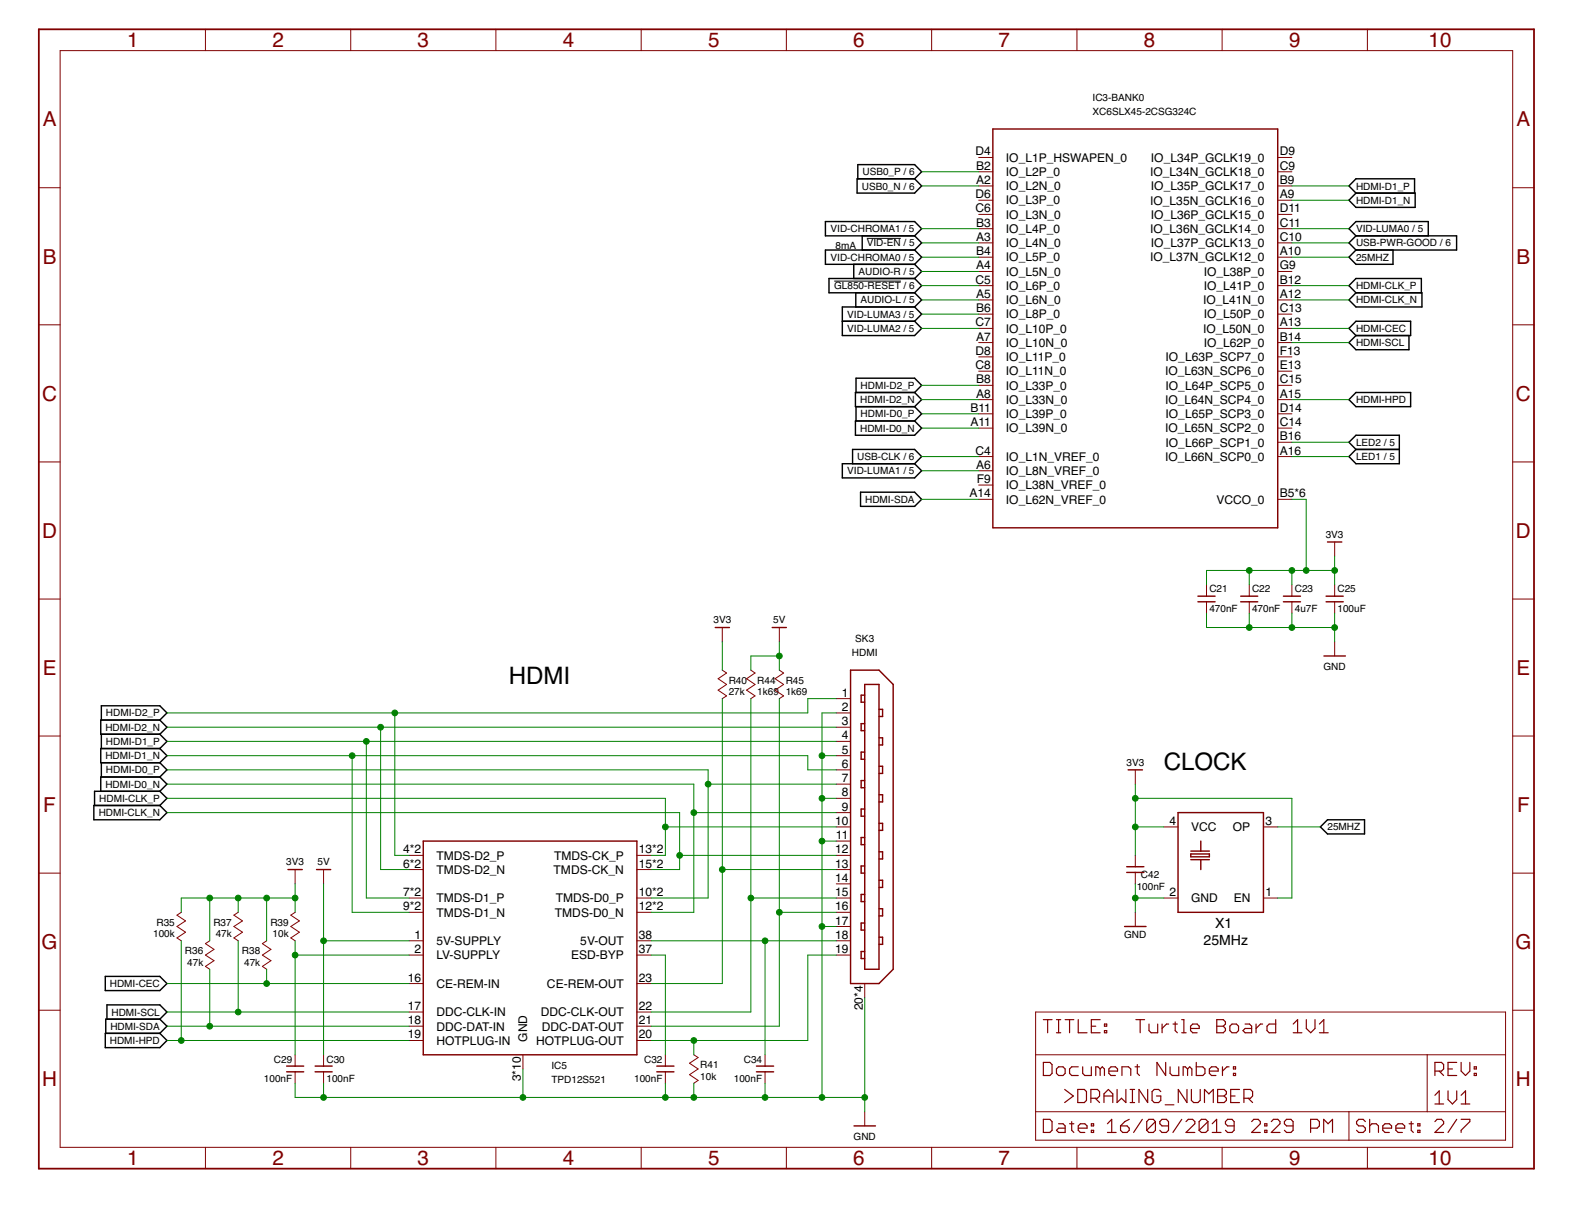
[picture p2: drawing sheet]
<svg xmlns="http://www.w3.org/2000/svg" width="279mm" height="216mm" viewBox="0 0 279 216" stroke-linecap="round" stroke-linejoin="round" font-family="sans-serif">
<g fill="none" stroke="#000" stroke-width=".25">
<path d="M146.7 39.4h15.9l1.2 1.2-1.2 1.3h-15.9zM152.3 31.8h10.3l1.2 1.2-1.2 1.3h-10.3zM152.5 31.8v-2.5h10.1l1.2 1.2-1.2 1.3M241 34.3l-1.2-1.3 1.2-1.2h10.4v2.5M241 34.3h10.5v2.6h-10.5l-1.2-1.3zM149.7 57.1h12.9M151.7 47v2.5M152.1 52v2.5M153.2 41.9v2.5M162.6 49.5h-15.3v2.5h15.3M162.6 54.5h-12.9v5.1h12.9l1.2-1.2-1.2-1.3M162.6 47l1.2 1.2-1.2 1.3"/>
<path d="M162.6 44.4h-15.9v2.6h15.9M162.6 52l1.2 1.3-1.2 1.2M162.6 44.4l1.2 1.3-1.2 1.3M162.6 54.5l1.2 1.3-1.2 1.3M162.6 41.9l1.2 1.3-1.2 1.2M162.6 49.5l1.2 1.3-1.2 1.2M241 57.1h9.7v2.5h-9.7l-1.2-1.2zM241 52l-1.2-1.2 1.2-1.3h11.6v2.5M241 52h11.7v2.5h-11.7l-1.2-1.2zM241 59.6l-1.2 1.3 1.2 1.2h9.4v-2.5M241 44.4l-1.2 1.3 1.2 1.3h6.6v-2.6M241 41.9l-1.2-1.3 1.2-1.2h12.9v2.5"/>
<path d="M241 41.9h17.9v2.5h-17.9M241 41.9l-1.2 1.3 1.2 1.2M152 74.8h10.6l1.2 1.3-1.2 1.2h-10.6zM152.1 69.7v-2.5h10.5l1.2 1.3-1.2 1.2M152.1 72.3v2.5M162.6 69.7h-10.6v2.6h10.6M162.6 69.7l1.2 1.3-1.2 1.3M162.6 72.3l1.2 1.2-1.2 1.3M239.8 78.6l1.2-1.3h7.7v5.1h-7.7l-1.2-1.3 1.2-1.2zM241 69.7h9.7v2.6h-9.7l-1.2-1.3zM241 79.9h7.7M149.7 82.4h12.9l1.2 1.3-1.2 1.2h-12.9z"/>
<path d="M151.5 82.4v-2.5h11.1l1.2 1.2-1.2 1.3M153 87.5h9.6l1.2 1.2-1.2 1.3h-9.6zM18 128v-2.6h10.4l1.3 1.3-1.3 1.3M18 130.5v2.5M18 135.5v2.6M28.4 128h-10.5v2.5h10.5M28.4 128l1.3 1.2-1.3 1.3M28.4 133h-10.5v2.5h10.5M28.4 138.1h-10.5v2.5M28.4 130.5l1.3 1.2-1.3 1.3M28.4 133l1.3 1.3-1.3 1.2M28.4 135.5l1.3 1.3-1.3 1.3"/>
<path d="M28.4 138.1l1.3 1.2-1.3 1.3M16.7 143.1h11.7l1.3 1.3-1.3 1.3h-11.7zM28.4 140.6h-11.6v2.5M28.4 140.6l1.3 1.3-1.3 1.2M235.9 145.7h6.6v2.5h-6.6l-1.2-1.3zM18.7 173.5h9.7l1.3 1.3-1.3 1.2h-9.7zM18.7 183.6h9.7l1.3 1.3-1.3 1.3h-9.7zM19 181.1v-2.5h9.4l1.3 1.2-1.3 1.3M28.4 181.1h-9.6v2.5M28.4 181.1l1.3 1.3-1.3 1.2"/>
</g>
<path d="M148.3 50h11.8M154.1 42.4h6" fill="none" stroke="#000" stroke-width=".18"/>
<path d="M6.9 5.2h265.7v202.5h-265.7z" fill="none" stroke="#800000" stroke-width=".32"/>
<g fill="none" stroke="#800000" stroke-width=".18">
<path d="M10.7 9h258.2v194.9h-258.2zM36.5 5.2v3.8M62.3 5.2v3.8M88.1 5.2v3.8M114 5.2v3.8M139.8 5.2v3.8M165.6 5.2v3.8M191.4 5.2v3.8M217.2 5.2v3.8M243 5.2v3.8M6.9 33.4h3.8M173.9 28h2.6"/>
<path d="M173.9 30.5h2.6M173.9 33h2.6M173.9 35.6h2.6M173.9 38.1h2.6M227.1 28h2.5M227.1 30.5h2.5M227.1 33h2.5M227.1 35.6h2.5M227.1 38.1h2.5M268.9 33.4h3.7M6.9 57.7h3.8M173.9 40.6h2.6"/>
<path d="M173.9 43.2h2.6M173.9 45.7h2.6M173.9 50.8h2.6M173.9 53.3h2.6M173.9 55.8h2.6M173.9 58.4h2.6M173.9 48.2h2.6M227.1 40.6h2.5M227.1 43.2h2.5M227.1 45.7h2.5M227.1 50.8h2.5M227.1 53.3h2.5"/>
<path d="M227.1 55.8h2.5M227.1 58.4h2.5M227.1 48.2h2.5M268.9 57.7h3.7M173.9 60.9h2.6M173.9 63.4h2.6M173.9 66h2.6M173.9 68.5h2.6M173.9 71h2.6M173.9 73.5h2.6M173.9 76.1h2.6M227.1 60.9h2.5"/>
<path d="M227.1 63.4h2.5M227.1 66h2.5M227.1 68.5h2.5M227.1 71h2.5M227.1 73.5h2.5M227.1 76.1h2.5M227.1 78.6h2.5M6.9 82.1h3.8M173.9 81.1h2.6M173.9 88.7h2.6M173.9 83.7h2.6M173.9 86.2h2.6"/>
<path d="M227.1 81.1h2.5M227.1 88.7h2.5M237.2 96.3v2.5M268.9 82.1h3.7M6.9 106.4h3.8M128.4 119.1l.7 .5-1.5 1 1.5 1-1.5 1 1.5 1.1-.7 .4M128.4 111.5v2.5M133.5 119.1l.7 .5-1.5 1 1.5 1-1.5 1 1.5 1.1-.7 .4M138.5 119.1l.8 .5-1.5 1 1.5 1-1.5 1 1.5 1.1-.8 .4M138.5 111.5v2.5M214.4 103.9v2M214.4 106.9v2.1"/>
<path d="M222 103.9v2M222 106.9v2.1M229.6 103.9v2M229.6 106.9v2.1M237.2 103.9v2M237.2 106.9v2.1M237.2 114v2.6M268.9 106.4h3.7M6.9 130.8h3.8M148.6 124.1h2.6M148.6 126.7h2.6M148.6 129.2h2.6"/>
<path d="M148.6 131.7h2.6M148.6 134.3h2.6M148.6 136.8h2.6M148.6 139.3h2.6M201.8 136.8v2.5M268.9 130.8h3.7M6.9 155.2h3.8M52.5 154.5v2.6M57.5 154.5v2.6M72.7 152h2.5M72.7 154.5h2.5M72.7 159.6h2.5"/>
<path d="M113.2 152h2.5M113.2 154.5h2.5M113.2 159.6h2.5M148.6 141.9h2.6M148.6 144.4h2.6M148.6 146.9h2.6M148.6 149.5h2.6M148.6 152h2.6M148.6 154.5h2.6M148.6 157.1h2.6M148.6 159.6h2.6M201.8 152v2"/>
<path d="M201.8 155v2.1M206.8 146.9h2.6M206.8 159.6h2.6M224.6 146.9h2.5M224.6 159.6h2.5M268.9 155.2h3.7M6.9 179.5h3.8M32.2 162.1l-.7 .5 1.5 1-1.5 1 1.5 1.1-1.5 1 .7 .5M37.3 167.2l-.8 .5 1.5 1-1.5 1 1.5 1-1.5 1 .8 .5M42.3 162.1l-.7 .5 1.5 1-1.5 1 1.5 1.1-1.5 1 .7 .5M47.4 167.2l-.8 .5 1.6 1-1.6 1 1.6 1-1.6 1 .8 .5M52.5 162.1l-.8 .5 1.5 1-1.5 1 1.5 1.1-1.5 1 .8 .5"/>
<path d="M72.7 179.8h2.5M72.7 162.1h2.5M72.7 167.2h2.5M72.7 169.7h2.5M72.7 174.8h2.5M113.2 179.8h2.5M113.2 162.1h2.5M113.2 167.2h2.5M113.2 169.7h2.5M113.2 174.8h2.5M148.6 162.1h2.6M148.6 164.6h2.6"/>
<path d="M148.6 167.2h2.6M148.6 169.7h2.6M153.7 174.8v2.5M184.1 179.8h83.5v22.8h-83.5zM201.8 162.1v2.5M268.9 179.5h3.7M52.5 187.4v2M52.5 190.5v2M57.5 187.4v2M57.5 190.5v2M72.7 184.9h2.5M72.7 182.4h2.5"/>
<path d="M92.9 187.4v2.5M113.2 184.9h2.5M113.2 182.4h2.5M118.3 187.4v2M118.3 190.5v2M123.3 187.4l.8 .5-1.5 1 1.5 1-1.5 1.1 1.5 1-.8 .5M136 187.4v2M136 190.5v2M153.7 197.5v2.6M184.1 187.4h83.5M184.1 197.5h83.5M239.8 197.5v5.1"/>
<path d="M253.7 187.4v10.1M36.5 203.9v3.8M62.3 203.9v3.8M88.1 203.9v3.8M114 203.9v3.8M139.8 203.9v3.8M165.6 203.9v3.8M191.4 203.9v3.8M217.2 203.9v3.8M243 203.9v3.8"/>
</g>
<g fill="none" stroke="#800000" stroke-width=".21">
<path d="M185.4 188.8h1.2l.4 .4v1.5l-.4 .4h-1.2zM185.4 198.9h1.2l.4 .4v1.6l-.4 .3h-1.2zM185.4 181.2h1.6M186.2 181.2v2.3M187.8 189.9l.4-.3h.7l.4 .3v.8l-.4 .4h-.7l-.4-.4zM187.8 181.2h.7M187.8 183.5h.7M188.2 199.7h.7l.4 .4v1.1h-1.1l-.4-.3 .4-.4h1.1M188.2 181.2v2.3M189.2 193.6l1.6 1.2-1.6 1.1M189.3 181.2h1.6M190.1 199.7h.8"/>
<path d="M190.1 181.2v2.3M190.5 199.3v1.6l.4 .3M191.6 193.6h1.1l.4 .4v1.5l-.4 .4h-1.1zM191.6 181.2v2.3h1.6M191.6 189.6h-1.1l-.4 .3v.8l.4 .4h1.1M192.4 189.6v1.1l.4 .4h1.2v-1.5M193.9 195.2h1.2l.3-.4v-.8l-.3-.4h-1.2v2.3M194 199.7h.4v.4h-.4zM194 182.4h.8M194.7 195.2l.7 .7M195.5 181.2h-1.5v2.3h1.5M195.5 189.9l-.4-.3h-.3v1.5"/>
<path d="M195.5 189.9l.4-.3 .4 .3v1.2M195.5 189.9v1.2M196.2 195.9v-1.5l.8-.8 .8 .8v1.5M196.2 194.8h1.6M196.3 183.1h.4v.4h-.4zM196.3 182h.4v.4h-.4zM196.8 199.7l.8-.8v2.3M197.1 190.3h1.5v-.4l-.4-.3h-.7l-.4 .3v.8l.4 .4h.7M198.5 193.6v2.3l.8-.7 .8 .7v-2.3M199.4 191.1v-1.5h1.2l.4 .3v1.2M200.7 198.9l-.8 .4-.7 .8M200.9 195.9h.8"/>
<path d="M200.9 193.6h.8M201.3 193.6v2.3M201.7 189.6h.8M201.9 181.2h1.5M202.1 189.2v1.5l.4 .4M202.6 181.2v2.3M203 198.9l-1.5 2.3M204 193.6v2.3l-1.6-2.3v2.3M204.2 182v1.1l.4 .4h1.2v-1.5M205.4 199.3v1.6l-.4 .3h-.8l-.4-.3M205.4 199.3l-.4-.4h-.8l-.4 .4v1.6M205.4 199.3l-1.6 1.6"/>
<path d="M206.3 194l-.4-.4h-.8l-.3 .4v1.5l.3 .4h.8l.4-.4v-.7h-.8M206.5 182v1.5M207.1 196.3h1.5M207.2 188.8v2.3l-1.6-2.3v2.3M207.7 182h-.4l-.8 .8M208 189.6v1.1l.3 .4h1.2v-1.5M208.5 182h.8M208.9 181.6v1.5l.4 .4M210 198.9l-1.5 2.3M210 181.2h.4v2.3M210 183.5h.8M210.8 199.3l.4-.4h.8l.4 .4v.4l-1.6 1.5h1.6"/>
<path d="M211 193.6v2.3l-1.6-2.3v2.3M211.1 189.9l-.4-.3h-.4v1.5M211.1 189.9v1.2M211.1 189.9l.4-.3 .3 .3v1.2M211.6 182.8h1.5v-.4l-.3-.4h-.8l-.4 .4v.7l.4 .4h.8M211.8 193.6v1.9l.4 .4h.7l.4-.4v-1.9M212.6 188.8v2.3h1.2l.4-.4v-.8l-.4-.3h-1.2M214.1 195.9v-2.3l.8 .8 .7-.8v2.3M214.7 199.3v1.6l-.4 .3h-.8l-.4-.3M214.7 199.3l-.4-.4h-.8l-.4 .4v1.6M214.7 199.3l-1.6 1.6M214.9 190.3h1.6v-.4l-.4-.3h-.8l-.4 .3v.8l.4 .4h.8"/>
<path d="M215.5 199.7l.7-.8v2.3M216.3 181.2h1.1l.4 .4v.4l-.4 .4 .4 .4v.3l-.4 .4h-1.1zM216.3 182.4h1.1M216.4 193.6h1.2l.4 .4v.4l-.4 .4 .4 .4v.3l-.4 .4h-1.2zM216.4 194.8h1.2M217.3 189.6v1.5M218.4 189.6h-.3l-.8 .7M218.6 182.4l.4-.4h.8l.3 .4v.7l-.3 .4h-.8l-.4-.4zM218.7 194.8h.8M219.2 190.7h.4v.4h-.4zM219.2 189.6h.4v.3h-.4zM220.3 193.6h-1.6v2.3h1.6"/>
<path d="M221.1 195.2h1.1l.4-.4v-.8l-.4-.4h-1.1v2.3M221.3 182h.8l.4 .4v1.1h-1.2l-.4-.4 .4-.3h1.2M221.8 195.2l.8 .7M222.5 199.3l.3-.4h.8l.4 .4v.4l-1.5 1.5h1.5M223.2 182v1.5M224.4 182h-.4l-.8 .8M224.8 199.7h.4v.4h-.4zM226 199.3l.3-.4h.8l.4 .4v.4l-1.5 1.5h1.5M226.7 181.2v2.3h-1.1l-.4-.4v-.7l.4-.4h1.1M229.8 183.5h1.6M229.8 182l.8-.8v2.3M232.2 181.2v1.6l.8 .7 .7-.7v-1.6"/>
<path d="M234.5 182l.8-.8v2.3M234.5 183.5h1.6M242.7 199.3l-.4-.4h-.8l-.4 .4v.4l.4 .4h.8l.4 .4v.4l-.4 .3h-.8l-.4-.3M243.4 198.9v2.3M250.4 199.7h.8M250.8 199.3v1.6l.4 .3M252 199.7h.4v.4h-.4zM255 199.3l.4-.4h.8l.4 .4v.4l-1.6 1.5h1.6M255 190.3h1.2l.4-.4v-.7l-.4-.4h-1.2v2.3M255 194.6l.8-.8v2.4M255 196.2h1.6M255.8 190.3l.8 .8"/>
<path d="M257.4 193.8v1.6l.7 .8 .8-.8v-1.6M257.4 189.9h.7M258.9 198.9l-1.5 2.3M258.9 188.8h-1.5v2.3h1.5M259.7 198.9h1.5v.4l-1.5 1.6v.3M259.7 188.8v1.5l.8 .8 .7-.8v-1.5M259.7 196.2h1.5M259.7 194.6l.8-.8v2.4M262 190.7h.4v.4h-.4zM262 189.6h.4v.3h-.4zM191.6 200.5h1.6v-.4l-.4-.4h-.8l-.4 .4v.8l.4 .3h.8M194 200.9h.4v.3h-.4z"/>
<path d="M196.8 201.2h1.6M199.2 200.1h1.1l.4 .4v.4l-.4 .3h-.8l-.3-.3zM207.7 200.1h-1.2l-.4-.4v-.4l.4-.4h.8l.4 .4v1.6l-.4 .3h-.8l-.4-.3M215.5 201.2h1.5M219.4 200.1h-1.2l-.4-.4v-.4l.4-.4h.8l.4 .4v1.6l-.4 .3h-.8l-.4-.3M224.8 200.9h.4v.3h-.4zM229.8 200.1h-1.1l-.4-.4v-.4l.4-.4h.7l.4 .4v1.6l-.4 .3h-.7l-.4-.3M232.9 200.5h1.2l.4-.4v-.8l-.4-.4h-1.2v2.3M235.3 201.2v-2.3l.8 .8 .7-.8v2.3M243.4 200.1l.4-.4h.8l.4 .4v1.1M245.8 200.5h1.5v-.4l-.4-.4h-.7l-.4 .4v.8l.4 .3h.7M248.1 200.5h1.6v-.4l-.4-.4h-.8l-.4 .4v.8l.4 .3h.8"/>
<path d="M252 200.9h.4v.3h-.4z"/>
</g>
<g fill="none" stroke="#800000" stroke-width=".25">
<path d="M176.5 22.9h50.6v70.9h-50.6zM235.9 96.3h2.6M127.1 111.5h2.5M137.2 111.5h2.6M151.2 119.1h5l2.5 2.5v50.6l-2.5 2.6h-5zM212.9 105.9h3.1M212.9 106.9h3.1M220.5 105.9h3M220.5 106.9h3M228.1 105.9h3M228.1 106.9h3M235.3 116.6h3.8"/>
<path d="M235.7 105.9h3M235.7 106.9h3M153.7 121.6h2.5v50.6h-2.5zM153.7 123.5h-.6v1.3h.6M153.7 128.6h-.6v1.2h.6M153.7 133.6h-.6v1.3h.6M153.7 138.7h-.6v1.3h.6M156.2 126h.7v1.3h-.7M156.2 131.1h.7v1.3h-.7M156.2 136.2h.7v1.2h-.7M200.5 136.8h2.6M51.2 154.5h2.5"/>
<path d="M56.3 154.5h2.5M75.2 149.5h38v37.9h-38zM153.7 143.8h-.6v1.2h.6M153.7 148.8h-.6v1.3h.6M153.7 153.9h-.6v1.3h.6M153.7 158.9h-.6v1.3h.6M156.2 141.2h.7v1.3h-.7M156.2 146.3h.7v1.3h-.7M156.2 151.4h.7v1.2h-.7M156.2 156.4h.7v1.3h-.7M200.3 155h3M200.3 154h3"/>
<path d="M209.4 144.4h15.2v17.7h-15.2zM211.6 151.7h3.3v.6h-3.3zM211.6 151.2h3.3M211.6 152.8h3.3M213.4 149.5v1.7M213.4 152.8v1.7M153.7 164h-.6v1.3h.6M153.7 169.1h-.6v1.2h.6M156.2 161.5h.7v1.3h-.7M156.2 166.5h.7v1.3h-.7M199.9 164.6h3.8M50.9 190.5h3.1"/>
<path d="M50.9 189.4h3.1M56 190.5h3M56 189.4h3M116.7 190.5h3.1M116.7 189.4h3.1M134.5 190.5h3M134.5 189.4h3M151.8 200.1h3.8"/>
</g>
<g fill="none" stroke="#008000" stroke-width=".18">
<path d="M163.8 33h10.1M163.8 30.5h10.1M229.6 33h10.2M229.6 35.6h10.2M163.8 50.8h10.1M163.8 53.3h10.1M163.8 58.4h10.1M163.8 48.2h10.1M163.8 40.6h10.1M163.8 45.7h10.1M163.8 55.8h10.1M163.8 43.2h10.1"/>
<path d="M229.6 50.8h10.2M229.6 53.3h10.2M229.6 58.4h10.2M229.6 40.6h10.2M229.6 45.7h10.2M229.6 43.2h10.2M163.8 71h10.1M163.8 68.5h10.1M163.8 73.5h10.1M163.8 76.1h10.1M229.6 71h10.2M229.6 60.9h10.2"/>
<path d="M229.6 78.6h10.2M163.8 88.7h10.1M163.8 83.7h10.1M163.8 81.1h10.1M229.6 88.7h2.6v12.7M229.6 81.1h10.2M237.2 98.8v5.1M128.4 114v5.1M138.5 116.6h-5v2.5M138.5 114v5.1M214.4 109v2.5h22.8M222 101.4v2.5"/>
<path d="M222 109v2.5M229.6 101.4v2.5M229.6 109v2.5M237.2 109v5M237.2 101.4h-22.8v2.5M29.7 134.3h113.9v2.5h5M29.7 139.3h93.6v22.8h-7.6M29.7 136.8h96.2v22.8h-10.2M29.7 129.2h118.9M29.7 131.7h118.9M62.6 134.3v27.8h10.1M65.1 131.7v27.9h7.6"/>
<path d="M67.6 129.2v25.3h5.1M70.2 126.7v25.3h2.5M125.9 139.3h22.7M128.4 124.1v50.7h-12.7M133.5 124.1v55.7h-17.8M138.5 124.1v58.3h-22.8M146.1 134.3h2.5M148.6 124.1h-5v2.6h-113.9M148.6 126.7h-2.5v68.3M201.8 139.3v12.7M29.7 141.9h88.6v10.1h-2.6M29.7 144.4h91.1v10.1h-5.1"/>
<path d="M37.3 159.6v7.6M42.3 159.6v2.5M47.4 159.6v7.6M52.5 157.1v5M52.5 159.6h-20.3v2.5M57.5 157.1v30.3M118.3 146.9h30.3M120.8 152h27.8M123.3 144.4h25.3M128.4 154.5h20.2M133.5 159.6h15.1M146.1 141.9h2.5"/>
<path d="M146.1 149.5h2.5M201.8 141.9h27.8v17.7h-2.5M201.8 157.1v5M201.8 159.6h5M201.8 146.9h5M227.1 146.9h7.6M29.7 174.8h43M29.7 179.8h43M32.2 167.2v17.7M37.3 172.2v10.2M42.3 167.2v12.6M47.4 172.2v2.6"/>
<path d="M52.5 167.2v20.2M52.5 169.7h20.2M57.5 167.2h15.2M115.7 169.7h2.6v17.7M115.7 167.2h32.9M136 167.2v20.2M138.5 162.1h10.1M146.1 164.6h2.5M148.6 169.7h-5v15.2h-27.9M153.7 177.3v20.2M29.7 184.9h43M29.7 182.4h43"/>
<path d="M52.5 192.5v2.5h101.2M57.5 192.5v2.5M92.9 189.9v5.1M118.3 192.5v2.5M123.3 184.9v2.5M123.3 192.5v2.5M136 192.5v2.5"/>
</g>
<g fill="#008000" stroke="#008000" stroke-width=".18">
<circle cx="146.1" cy="134.3" r=".51"/>
<circle cx="146.1" cy="141.9" r=".51"/>
<circle cx="146.1" cy="149.5" r=".51"/>
<circle cx="146.1" cy="164.6" r=".51"/>
<circle cx="153.7" cy="195" r=".51"/>
<circle cx="146.1" cy="195" r=".51"/>
<circle cx="136" cy="195" r=".51"/>
<circle cx="118.3" cy="195" r=".51"/>
<circle cx="92.9" cy="195" r=".51"/>
<circle cx="123.3" cy="195" r=".51"/>
<circle cx="57.5" cy="195" r=".51"/>
<circle cx="222" cy="111.5" r=".51"/>
<circle cx="229.6" cy="111.5" r=".51"/>
<circle cx="237.2" cy="111.5" r=".51"/>
<circle cx="201.8" cy="159.6" r=".51"/>
<circle cx="37.3" cy="159.6" r=".51"/>
<circle cx="42.3" cy="159.6" r=".51"/>
<circle cx="47.4" cy="159.6" r=".51"/>
<circle cx="52.5" cy="159.6" r=".51"/>
<circle cx="229.6" cy="101.4" r=".51"/>
<circle cx="222" cy="101.4" r=".51"/>
<circle cx="237.2" cy="101.4" r=".51"/>
<circle cx="232.2" cy="101.4" r=".51"/>
<circle cx="201.8" cy="146.9" r=".51"/>
<circle cx="201.8" cy="141.9" r=".51"/>
<circle cx="32.2" cy="184.9" r=".51"/>
<circle cx="70.2" cy="126.7" r=".51"/>
<circle cx="67.6" cy="129.2" r=".51"/>
<circle cx="65.1" cy="131.7" r=".51"/>
<circle cx="62.6" cy="134.3" r=".51"/>
<circle cx="125.9" cy="139.3" r=".51"/>
<circle cx="123.3" cy="144.4" r=".51"/>
<circle cx="118.3" cy="146.9" r=".51"/>
<circle cx="120.8" cy="152" r=".51"/>
<circle cx="47.4" cy="174.8" r=".51"/>
<circle cx="42.3" cy="179.8" r=".51"/>
<circle cx="37.3" cy="182.4" r=".51"/>
<circle cx="128.4" cy="154.5" r=".51"/>
<circle cx="133.5" cy="159.6" r=".51"/>
<circle cx="138.5" cy="162.1" r=".51"/>
<circle cx="123.3" cy="184.9" r=".51"/>
<circle cx="136" cy="167.2" r=".51"/>
<circle cx="138.5" cy="116.6" r=".51"/>
<circle cx="57.5" cy="167.2" r=".51"/>
<circle cx="52.5" cy="169.7" r=".51"/>
</g>
<g font-size="4.3">
<text x="90.4" y="121.6">HDMI</text>
<text x="206.8" y="136.8">CLOCK</text>
</g>
<g font-size="3.7" fill="#800000">
<text x="22.6" y="8.4">1</text>
<text x="48.4" y="8.4">2</text>
<text x="74.2" y="8.4">3</text>
<text x="100" y="8.4">4</text>
<text x="125.8" y="8.4">5</text>
<text x="151.7" y="8.4">6</text>
<text x="177.5" y="8.4">7</text>
<text x="203.3" y="8.4">8</text>
<text x="229.1" y="8.4">9</text>
<text x="253.9" y="8.4">10</text>
<text x="7.6" y="22.5">A</text>
<text x="269.5" y="22.5">A</text>
<text x="7.6" y="46.8">B</text>
<text x="269.5" y="46.8">B</text>
<text x="7.5" y="71.2">C</text>
<text x="269.4" y="71.2">C</text>
<text x="7.5" y="95.5">D</text>
<text x="269.4" y="95.5">D</text>
<text x="7.6" y="119.9">E</text>
<text x="269.5" y="119.9">E</text>
<text x="7.7" y="144.3">F</text>
<text x="269.6" y="144.3">F</text>
<text x="7.4" y="168.6">G</text>
<text x="269.3" y="168.6">G</text>
<text x="7.5" y="193">H</text>
<text x="269.4" y="193">H</text>
<text x="22.6" y="207.1">1</text>
<text x="48.4" y="207.1">2</text>
<text x="74.2" y="207.1">3</text>
<text x="100" y="207.1">4</text>
<text x="125.8" y="207.1">5</text>
<text x="151.7" y="207.1">6</text>
<text x="177.5" y="207.1">7</text>
<text x="203.3" y="207.1">8</text>
<text x="229.1" y="207.1">9</text>
<text x="253.9" y="207.1">10</text>
</g>
<g font-size="2.5">
<text x="213.9" y="167.9">25MHz</text>
<text x="216" y="164.9">X1</text>
</g>
<g font-size="2.1">
<text x="173.4" y="27.6">D4</text>
<text x="178.8" y="28.7">IO_L1P_HSWAPEN_0</text>
<text x="204.6" y="28.7">IO_L34P_GCLK19_0</text>
<text x="227.4" y="27.6">D9</text>
<text x="173.4" y="35.2">D6</text>
<text x="173.5" y="30.2">B2</text>
<text x="173.5" y="32.7">A2</text>
<text x="178.8" y="31.3">IO_L2P_0</text>
<text x="178.8" y="33.8">IO_L2N_0</text>
<text x="204.4" y="31.3">IO_L34N_GCLK18_0</text>
<text x="204.6" y="33.8">IO_L35P_GCLK17_0</text>
<text x="227.4" y="30.2">C9</text>
<text x="227.4" y="32.7">B9</text>
<text x="227.4" y="35.2">A9</text>
<text x="173.4" y="37.8">C6</text>
<text x="173.5" y="40.3">B3</text>
<text x="178.8" y="36.3">IO_L3P_0</text>
<text x="178.8" y="38.9">IO_L3N_0</text>
<text x="178.8" y="41.4">IO_L4P_0</text>
<text x="204.4" y="36.3">IO_L35N_GCLK16_0</text>
<text x="204.4" y="41.4">IO_L36N_GCLK14_0</text>
<text x="204.6" y="38.9">IO_L36P_GCLK15_0</text>
<text x="227.4" y="37.8">D11</text>
<text x="227.4" y="40.3">C11</text>
<text x="173.5" y="42.8">A3</text>
<text x="173.5" y="45.3">B4</text>
<text x="173.5" y="47.9">A4</text>
<text x="178.8" y="43.9">IO_L4N_0</text>
<text x="178.8" y="46.5">IO_L5P_0</text>
<text x="204.4" y="46.5">IO_L37N_GCLK12_0</text>
<text x="204.6" y="43.9">IO_L37P_GCLK13_0</text>
<text x="227.4" y="42.8">C10</text>
<text x="227.4" y="45.3">A10</text>
<text x="227.4" y="47.9">G9</text>
<text x="173.4" y="50.4">C5</text>
<text x="173.5" y="52.9">A5</text>
<text x="178.8" y="49">IO_L5N_0</text>
<text x="178.8" y="51.5">IO_L6P_0</text>
<text x="213.9" y="51.5">IO_L41P_0</text>
<text x="213.9" y="49">IO_L38P_0</text>
<text x="227.4" y="50.4">B12</text>
<text x="227.4" y="52.9">A12</text>
<text x="173.4" y="58">C7</text>
<text x="173.5" y="55.5">B6</text>
<text x="178.8" y="54.1">IO_L6N_0</text>
<text x="178.8" y="56.6">IO_L8P_0</text>
<text x="178.8" y="59.1">IO_L10P_0</text>
<text x="213.8" y="54.1">IO_L41N_0</text>
<text x="213.8" y="59.1">IO_L50N_0</text>
<text x="213.9" y="56.6">IO_L50P_0</text>
<text x="227.4" y="55.5">C13</text>
<text x="227.4" y="58">A13</text>
<text x="173.4" y="63.1">D8</text>
<text x="173.4" y="65.6">C8</text>
<text x="173.5" y="60.5">A7</text>
<text x="178.8" y="61.6">IO_L10N_0</text>
<text x="178.8" y="64.2">IO_L11P_0</text>
<text x="207.2" y="64.2">IO_L63P_SCP7_0</text>
<text x="213.9" y="61.6">IO_L62P_0</text>
<text x="227.4" y="60.5">B14</text>
<text x="227.4" y="63.1">F13</text>
<text x="227.4" y="65.6">E13</text>
<text x="173.5" y="68.1">B8</text>
<text x="173.5" y="70.7">A8</text>
<text x="178.8" y="66.7">IO_L11N_0</text>
<text x="178.8" y="69.2">IO_L33P_0</text>
<text x="178.8" y="71.8">IO_L33N_0</text>
<text x="207.1" y="66.7">IO_L63N_SCP6_0</text>
<text x="207.1" y="71.8">IO_L64N_SCP4_0</text>
<text x="207.2" y="69.2">IO_L64P_SCP5_0</text>
<text x="227.4" y="68.1">C15</text>
<text x="227.4" y="70.7">A15</text>
<text x="172.5" y="73.2">B11</text>
<text x="172.5" y="75.7">A11</text>
<text x="178.8" y="74.3">IO_L39P_0</text>
<text x="178.8" y="76.8">IO_L39N_0</text>
<text x="207.1" y="76.8">IO_L65N_SCP2_0</text>
<text x="207.2" y="74.3">IO_L65P_SCP3_0</text>
<text x="227.4" y="73.2">D14</text>
<text x="227.4" y="75.7">C14</text>
<text x="173.4" y="80.8">C4</text>
<text x="173.5" y="83.3">A6</text>
<text x="178.8" y="81.9">IO_L1N_VREF_0</text>
<text x="207.1" y="81.9">IO_L66N_SCP0_0</text>
<text x="207.2" y="79.4">IO_L66P_SCP1_0</text>
<text x="227.4" y="78.2">B16</text>
<text x="227.4" y="80.8">A16</text>
<text x="172.3" y="88.4">A14</text>
<text x="173.6" y="85.8">F9</text>
<text x="178.8" y="84.4">IO_L8N_VREF_0</text>
<text x="178.8" y="87">IO_L38N_VREF_0</text>
<text x="178.8" y="89.5">IO_L62N_VREF_0</text>
<text x="216.2" y="89.5">VCCO_0</text>
<text x="227.4" y="88.4">B5*6</text>
<text x="149.6" y="123.8">1</text>
<text x="149.6" y="126.3">2</text>
<text x="149.6" y="128.9">3</text>
<text x="149.6" y="131.4">4</text>
<text x="149.6" y="133.9">5</text>
<text x="149.6" y="136.5">6</text>
<text x="149.6" y="139">7</text>
<text x="149.6" y="141.5">8</text>
<text x="148.4" y="146.6">10</text>
<text x="148.6" y="149.1">11</text>
<text x="149.6" y="144">9</text>
<text x="207.8" y="146.6">4</text>
<text x="211.7" y="147.7">VCC</text>
<text x="219.1" y="147.7">OP</text>
<text x="224.9" y="146.6">3</text>
<text x="71.7" y="154.2">6*2</text>
<text x="71.7" y="151.6">4*2</text>
<text x="77.6" y="155.3">TMDS-D2_N</text>
<text x="77.6" y="152.7">TMDS-D2_P</text>
<text x="98.4" y="155.3">TMDS-CK_N</text>
<text x="98.5" y="152.8">TMDS-CK_P</text>
<text x="113.6" y="151.6">13*2</text>
<text x="113.6" y="154.2">15*2</text>
<text x="148.4" y="151.6">12</text>
<text x="148.4" y="154.2">13</text>
<text x="71.7" y="159.2">7*2</text>
<text x="71.7" y="161.8">9*2</text>
<text x="77.6" y="160.3">TMDS-D1_P</text>
<text x="98.8" y="160.3">TMDS-D0_P</text>
<text x="113.6" y="159.2">10*2</text>
<text x="113.6" y="161.8">12*2</text>
<text x="148.4" y="156.7">14</text>
<text x="148.4" y="159.2">15</text>
<text x="148.4" y="161.8">16</text>
<text x="207.8" y="159.2">2</text>
<text x="211.7" y="160.3">GND</text>
<text x="219.3" y="160.3">EN</text>
<text x="224.9" y="159.2">1</text>
<text x="73.7" y="166.8">1</text>
<text x="77.6" y="167.9">5V-SUPPLY</text>
<text x="77.6" y="162.9">TMDS-D1_N</text>
<text x="98.6" y="162.9">TMDS-D0_N</text>
<text x="103.1" y="167.9">5V-OUT</text>
<text x="113.6" y="166.8">38</text>
<text x="148.4" y="164.3">17</text>
<text x="148.4" y="166.8">18</text>
<text x="73.7" y="169.4">2</text>
<text x="77.6" y="170.5">LV-SUPPLY</text>
<text x="101.5" y="170.5">ESD-BYP</text>
<text x="113.6" y="169.4">37</text>
<text x="148.4" y="169.4">19</text>
<text x="72.5" y="174.4">16</text>
<text x="72.5" y="179.5">17</text>
<text x="77.6" y="175.5">CE-REM-IN</text>
<text x="97.2" y="175.5">CE-REM-OUT</text>
<text x="113.6" y="174.4">23</text>
<text x="113.6" y="179.5">22</text>
<text x="153.3" y="179.5" transform="rotate(-90 153.3 179.5)">20*4</text>
<text x="72.5" y="184.5">19</text>
<text x="72.5" y="182">18</text>
<text x="77.6" y="185.6">HOTPLUG-IN</text>
<text x="77.6" y="180.6">DDC-CLK-IN</text>
<text x="77.6" y="183.1">DDC-DAT-IN</text>
<text x="93.7" y="185.1" transform="rotate(-90 93.7 185.1)">GND</text>
<text x="95.3" y="185.7">HOTPLUG-OUT</text>
<text x="96.1" y="180.6">DDC-CLK-OUT</text>
<text x="96.3" y="183.1">DDC-DAT-OUT</text>
<text x="113.6" y="184.5">20</text>
<text x="113.6" y="182">21</text>
<text x="92.6" y="192.2" transform="rotate(-90 92.6 192.2)">3*10</text>
</g>
<g font-size="1.8">
<text x="194.2" y="17.9">IC3-BANK0</text>
<text x="194.2" y="20.4">XC6SLX45-2CSG324C</text>
<text x="153.2" y="33.7">USB0_N / 6</text>
<text x="153.3" y="31.2">USB0_P / 6</text>
<text x="241" y="33.7">HDMI-D1_P</text>
<text x="147.6" y="41.3">VID-CHROMA1 / 5</text>
<text x="241" y="36.2">HDMI-D1_N</text>
<text x="241" y="41.3">VID-LUMA0 / 5</text>
<text x="147.6" y="46.3">VID-CHROMA0 / 5</text>
<text x="148.5" y="44.2">8mA</text>
<text x="154.1" y="43.8">VID-EN / 5</text>
<text x="241" y="43.8">USB-PWR-GOOD / 6</text>
<text x="241" y="46.3">25MHZ</text>
<text x="148.3" y="51.4">GL850-RESET / 6</text>
<text x="152.6" y="48.9">AUDIO-R / 5</text>
<text x="152.9" y="53.9">AUDIO-L / 5</text>
<text x="241" y="51.4">HDMI-CLK_P</text>
<text x="241" y="53.9">HDMI-CLK_N</text>
<text x="150.6" y="59">VID-LUMA2 / 5</text>
<text x="150.6" y="56.5">VID-LUMA3 / 5</text>
<text x="241" y="59">HDMI-CEC</text>
<text x="241" y="61.5">HDMI-SCL</text>
<text x="152.9" y="71.6">HDMI-D2_N</text>
<text x="153" y="69.1">HDMI-D2_P</text>
<text x="241" y="71.6">HDMI-HPD</text>
<text x="152.9" y="76.7">HDMI-D0_N</text>
<text x="153" y="74.2">HDMI-D0_P</text>
<text x="152.4" y="81.8">USB-CLK / 6</text>
<text x="241" y="79.2">LED2 / 5</text>
<text x="241" y="81.8">LED1 / 5</text>
<text x="150.6" y="84.3">VID-LUMA1 / 5</text>
<text x="153.8" y="89.4">HDMI-SDA</text>
<text x="235.6" y="95.6">3V3</text>
<text x="214.9" y="105.2">C21</text>
<text x="222.5" y="105.2">C22</text>
<text x="230.1" y="105.2">C23</text>
<text x="237.7" y="105.2">C25</text>
<text x="126.8" y="110.7">3V3</text>
<text x="137.4" y="110.7">5V</text>
<text x="214.9" y="108.7">470nF</text>
<text x="222.5" y="108.7">470nF</text>
<text x="230.1" y="108.7">4u7F</text>
<text x="237.7" y="108.7">100uF</text>
<text x="151.4" y="116.6">HDMI</text>
<text x="152" y="114">SK3</text>
<text x="235.2" y="119.1">GND</text>
<text x="129.5" y="123.5">27k</text>
<text x="129.5" y="121.5">R40</text>
<text x="134.6" y="123.5">1k69</text>
<text x="134.6" y="121.5">R44</text>
<text x="139.6" y="123.5">1k69</text>
<text x="139.6" y="121.5">R45</text>
<text x="18.7" y="129.8">HDMI-D2_N</text>
<text x="18.8" y="127.3">HDMI-D2_P</text>
<text x="18.7" y="134.9">HDMI-D1_N</text>
<text x="18.8" y="132.4">HDMI-D1_P</text>
<text x="18.8" y="137.4">HDMI-D0_P</text>
<text x="200.2" y="136">3V3</text>
<text x="17.6" y="142.5">HDMI-CLK_P</text>
<text x="18.7" y="140">HDMI-D0_N</text>
<text x="17.6" y="145">HDMI-CLK_N</text>
<text x="235.9" y="147.6">25MHZ</text>
<text x="50.9" y="153.8">3V3</text>
<text x="56.4" y="153.8">5V</text>
<text x="202" y="158.1">100nF</text>
<text x="202.8" y="156">C42</text>
<text x="27.2" y="166.5">100k</text>
<text x="27.8" y="164.5">R35</text>
<text x="37.9" y="164.5">R37</text>
<text x="38.3" y="166.5">47k</text>
<text x="48.1" y="164.5">R39</text>
<text x="48.5" y="166.5">10k</text>
<text x="199.8" y="166.7">GND</text>
<text x="32.9" y="169.6">R36</text>
<text x="33.3" y="171.6">47k</text>
<text x="43" y="169.6">R38</text>
<text x="43.4" y="171.6">47k</text>
<text x="19.5" y="175.4">HDMI-CEC</text>
<text x="19.5" y="185.5">HDMI-HPD</text>
<text x="19.6" y="183">HDMI-SDA</text>
<text x="19.8" y="180.5">HDMI-SCL</text>
<text x="48.7" y="188.9">C29</text>
<text x="58" y="188.9">C30</text>
<text x="98" y="190">IC5</text>
<text x="114.5" y="188.9">C32</text>
<text x="124.5" y="191.9">10k</text>
<text x="124.5" y="189.8">R41</text>
<text x="132.2" y="188.9">C34</text>
<text x="46.9" y="192.2">100nF</text>
<text x="58" y="192.2">100nF</text>
<text x="98" y="192.5">TPD12S521</text>
<text x="112.7" y="192.2">100nF</text>
<text x="130.4" y="192.2">100nF</text>
<text x="151.7" y="202.6">GND</text>
</g>
</svg>
